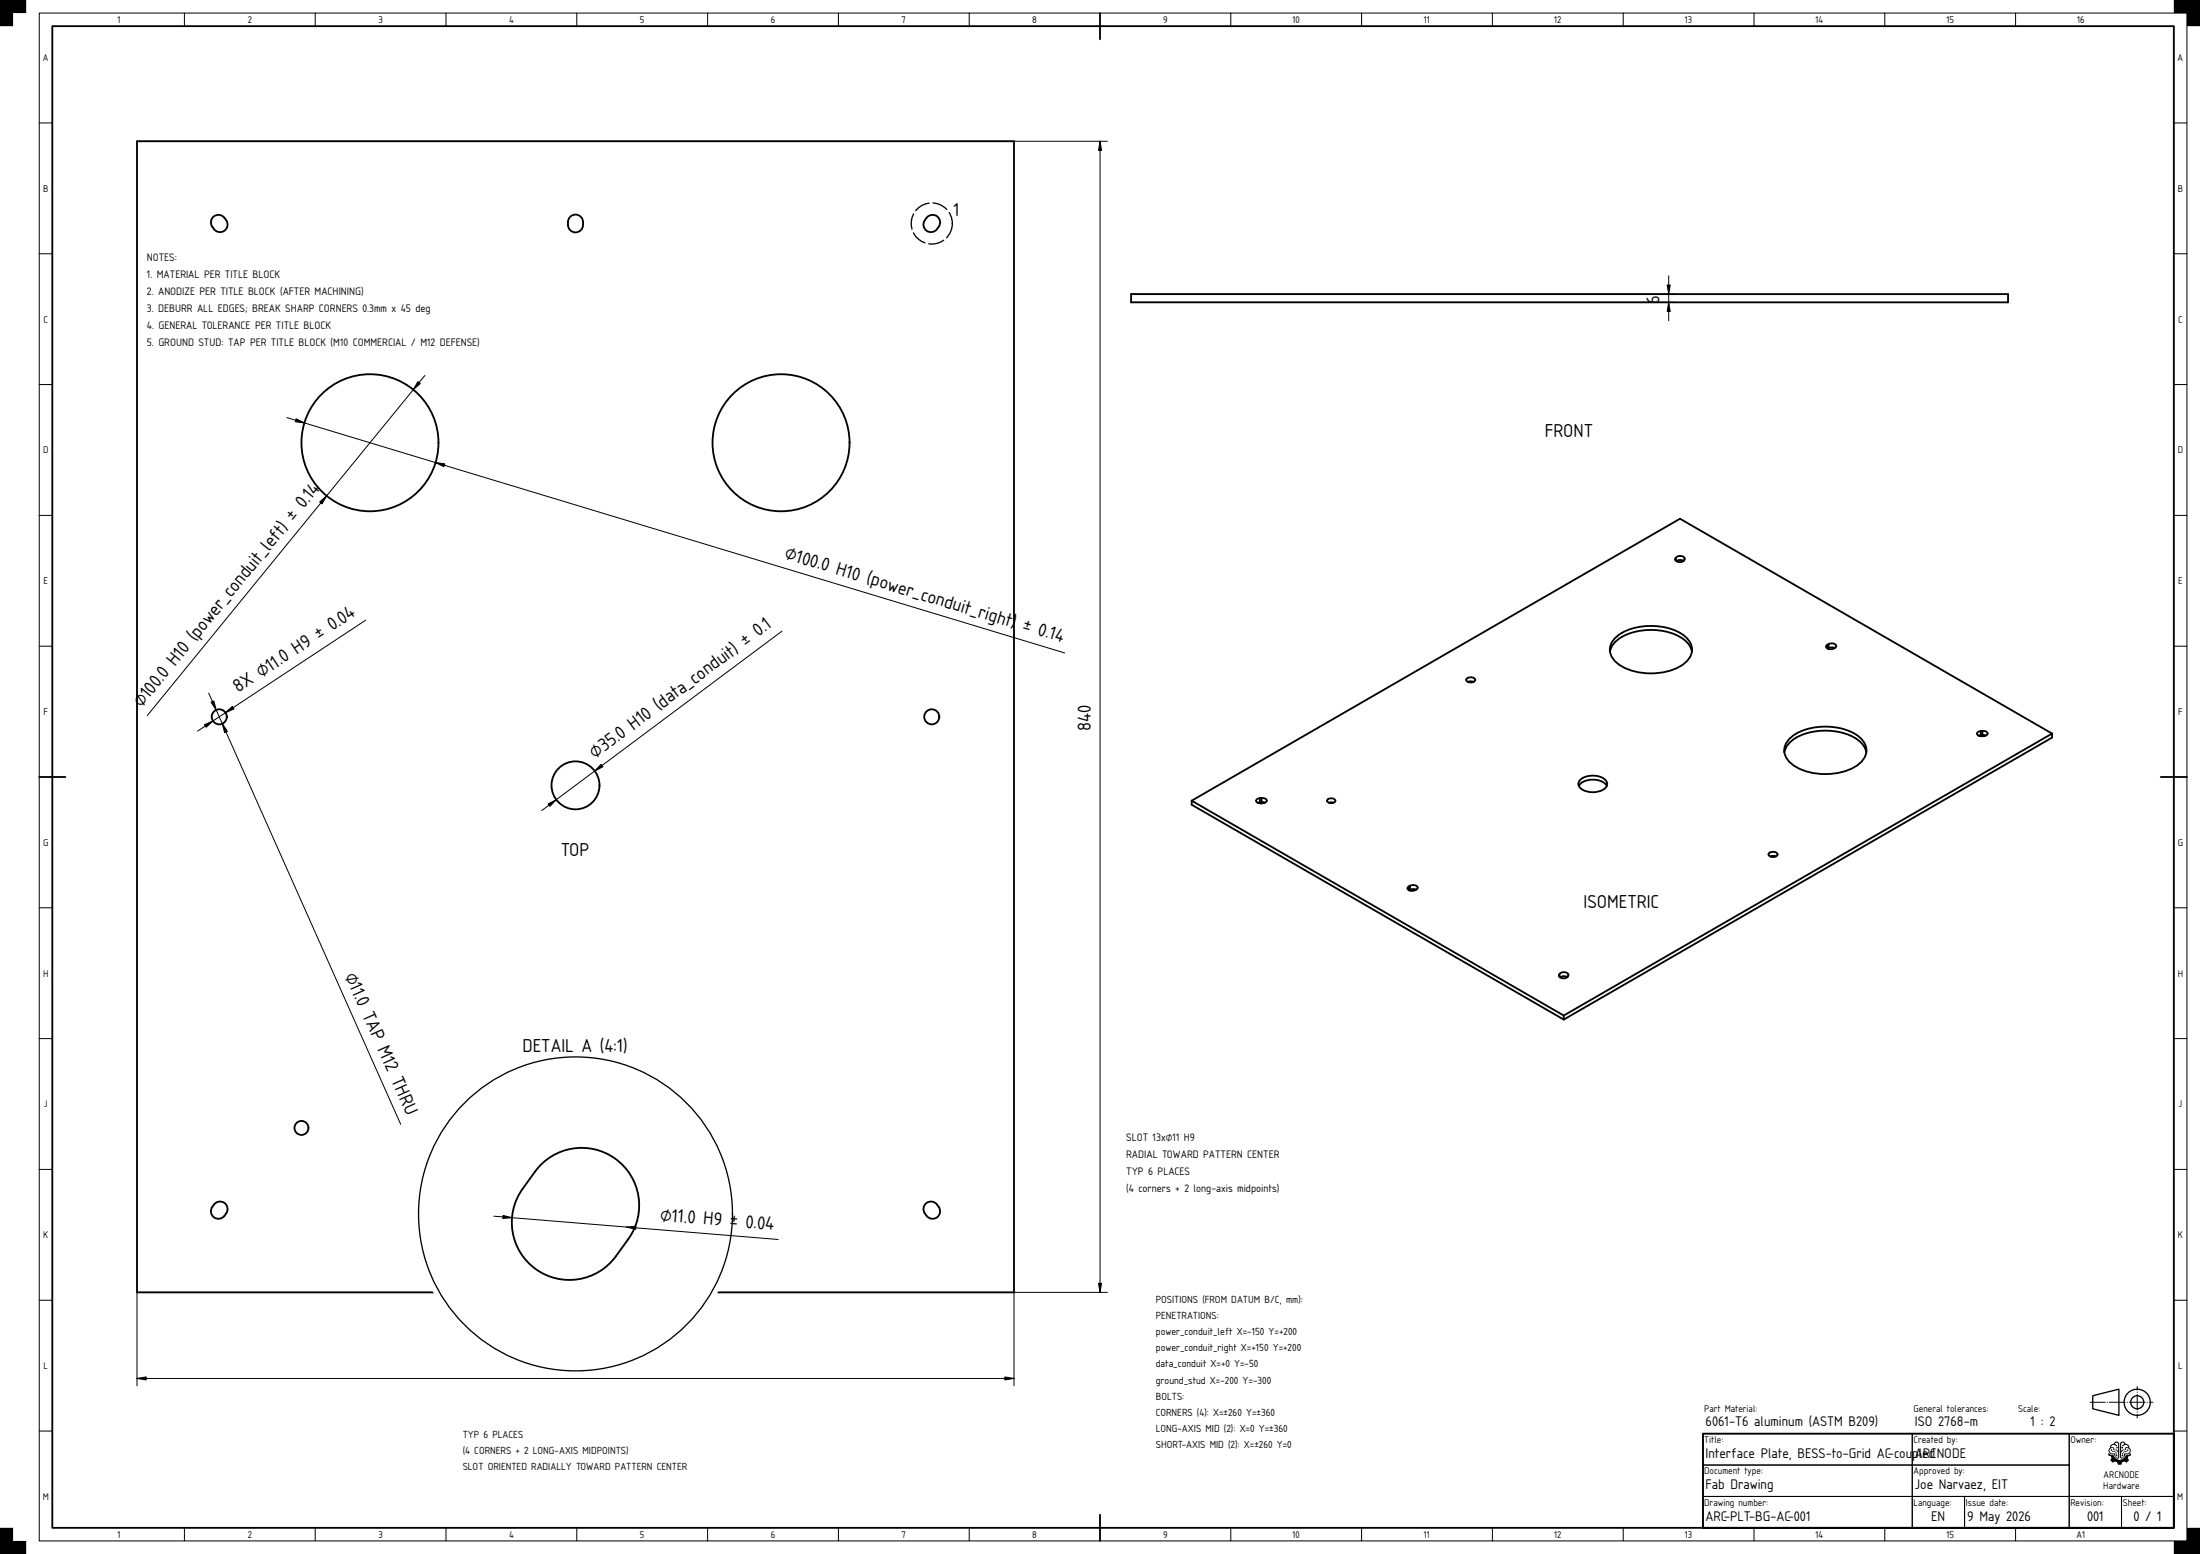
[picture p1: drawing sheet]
<svg xmlns="http://www.w3.org/2000/svg" width="841mm" height="594mm" viewBox="0 0 841 594" stroke-linecap="round" stroke-linejoin="round" font-family="sans-serif">
<path d="M20 10h811v574h-811zM420.5 5v10M15 297h10M826 297h10M651 548h180v36h-180zM420.5 579v10" fill="none" stroke="#000" stroke-width=".7"/>
<g fill="none" stroke="#000" stroke-width=".38">
<path d="M15 5h821v584h-821zM70.5 5v5M120.5 5v5M170.5 5v5M220.5 5v5M270.5 5v5M320.5 5v5M370.5 5v5M470.5 5v5M520.5 5v5M570.5 5v5M620.5 5v5"/>
<path d="M670.5 5v5M720.5 5v5M770.5 5v5M15 47h5M831 47h5M15 97h5M831 97h5M15 147h5M831 147h5M15 197h5M831 197h5M15 247h5"/>
<path d="M831 247h5M15 347h5M831 347h5M15 397h5M831 397h5M15 447h5M831 447h5M15 497h5M831 497h5M15 547h5M651 548h80v12h-80zM731 548h60v12h-60z"/>
<path d="M791 548h40v24h-40zM831 547h5M651 572h80v12h-80zM651 560h80v12h-80zM731 572h20v12h-20zM731 560h60v12h-60zM751 572h40v12h-40zM791 572h20v12h-20zM811 572h20v12h-20zM70.5 584v5M120.5 584v5M170.5 584v5"/>
<path d="M220.5 584v5M270.5 584v5M320.5 584v5M370.5 584v5M470.5 584v5M520.5 584v5M570.5 584v5M620.5 584v5M670.5 584v5M720.5 584v5M770.5 584v5"/>
</g>
<path d="M0 0h10v5h-5v5h-5zM831 0h10v10h-5v-5h-5zM0 584h5v5h5v5h-10zM831 589h5v-5h5v10h-10z" fill="#000"/>
<g fill="none" stroke="#000" stroke-width=".5">
<path d="M800 533.5l10-2.5v10l-10-2.5z"/>
<circle cx="817" cy="536" r="5"/>
<circle cx="817" cy="536" r="2.5"/>
</g>
<path d="M799 536h24" fill="none" stroke="#000" stroke-width=".38" stroke-dasharray="6 .7 .1 .7" stroke-dashoffset=".2"/>
<path d="M817 542v-12" fill="none" stroke="#000" stroke-width=".38" stroke-dasharray="6 .7 .1 .7" stroke-dashoffset="4.6"/>
<g fill="#000">
<path d="M806.9 552.3l-.3 .8a2.02 2.02 0 0 0 .2 2.7l1.5 .1a1.2 1.2 0 0 0 .4 1.3 1.2 1.2 0 0 0 1.3 .1l.1-5.1a1.09 1.09 0 0 0-.9-1.2 1.09 1.09 0 0 0-1.2 .9zM807.1 552.7a1.21 1.21 0 0 1 1.9 .2l.2-.5-.7-.4a.63 .63 0 0 1 .8-.6 .63 .63 0 0 1 .4 .9v1l-.5-.2-.2 .4h.7v1.1l-.5-.5h-1a.76 .76 0 0 0-.3-.9 .76 .76 0 0 0-.9 0zM806.7 553.8l.2-.1a.57 .57 0 0 1 .6-.2 .57 .57 0 0 1 .4 .4v.4h1l.8 .8v1.9a.64 .64 0 0 1-1.1-.4v-1a1.48 1.48 0 0 1-2.1-1.5zM806.9 554.1l.6 .8h.9a1.05 1.05 0 0 1 .5 1.6h.5a1.53 1.53 0 0 0-1.8-1.8l-.3-.7zM806 555.5v.8l.3 .1a.88 .88 0 0 1 1 1h-.1a.82 .82 0 0 0-.3 1 .82 .82 0 0 0 1 .5l.6-.4a1.12 1.12 0 0 1 1.1 1.3l1.4-.1a.98 .98 0 0 1 1.4-1 .87 .87 0 0 0 1.4-.5v-.1a1 1 0 0 1-.4-1.2 1 1 0 0 1 1.2-.6v-.8l-.8 .6-1.1 .2a2.5 2.5 0 0 1-2.4 1.8 2.5 2.5 0 0 1-2.4-1.8 1.89 1.89 0 0 1-1.9-.8z" fill-rule="evenodd"/>
<path d="M810.8 551.3a1.16 1.16 0 0 1 1.8 .6 1.49 1.49 0 0 1 1.4 1.6 1.53 1.53 0 0 1 .2 1.9 1.53 1.53 0 0 1-1.9 .5 1.2 1.2 0 0 1-.4 1.3 1.2 1.2 0 0 1-1.4 .1v-5.4zM811.1 551.5l-.2 1.8 .5-.2 .2 .4h-.7v1.1l.5-.5h1a.76 .76 0 0 1 .2-.9 .76 .76 0 0 1 1 0 1.1 1.1 0 0 0-.9-.9 1.1 1.1 0 0 0-1.2 .6l-.2-.5 .8-.5-.5-.5zM811.7 554.3l-.8 .8v1.9a.65 .65 0 0 0 1-.4v-1a1.48 1.48 0 0 0 2.2-1.5l-.4-.4a.57 .57 0 0 0-.6-.2 .57 .57 0 0 0-.4 .4v.4zM812 554.7h.9l.4-.7 .3 .1-.5 .8h-1a1.05 1.05 0 0 0-.5 1.6h-.5l.1-.3a1.25 1.25 0 0 1 .8-1.5zM806 555.5l.8 .6 1.1 .2a2.5 2.5 0 0 0 2.4 1.8 2.5 2.5 0 0 0 2.4-1.8 1.88 1.88 0 0 0 1.9-.8v.8l-.4 .1a.88 .88 0 0 0-.9 1 .82 .82 0 0 1 .3 1 .82 .82 0 0 1-.9 .5l-.6-.4a1.13 1.13 0 0 0-1.2 1.3l-1.3-.1a.98 .98 0 0 0-1.4-1 .87 .87 0 0 1-1.4-.5l-.1-.1a1 1 0 0 0 .5-1.2 1 1 0 0 0-1.2-.6z" fill-rule="evenodd"/>
</g>
<g fill="#fff">
<path d="M52.4 54h335.2v440h-335.2z" fill-rule="evenodd"/>
<path d="M81.3 83.1a3.4 3.4 0 0 1 4.6 .1 3.4 3.4 0 0 1 .4 4.5 3.2 3.2 0 0 1-5.5-1.6l-.1-1.9z" fill-rule="evenodd"/>
<path d="M354.6 82.8a2.97 2.97 0 0 1 4.2 .5 2.97 2.97 0 0 1-.6 4.2 2.96 2.96 0 0 1-4.5 .3 2.96 2.96 0 0 1 .5-4.5z" fill-rule="evenodd"/>
<path d="M82.2 460a2.97 2.97 0 0 1 4.3 .5 2.97 2.97 0 0 1-.7 4.2 2.96 2.96 0 0 1-4.5 .2 2.96 2.96 0 0 1 .5-4.4z" fill-rule="evenodd"/>
<path d="M218.2 459.8a3 3 0 0 1 3.5-.1 3 3 0 0 1 1.2 3.4 2.96 2.96 0 0 1-3.5 2.8 2.96 2.96 0 0 1-2.3-3.9l.3-1.2z" fill-rule="evenodd"/>
<path d="M218.2 82.7a3 3 0 0 1 3.5-.1 3 3 0 0 1 1.2 3.4 2.96 2.96 0 0 1-3.5 2.8 2.96 2.96 0 0 1-2.3-3.9l.3-1.3z" fill-rule="evenodd"/>
<path d="M353.7 460.3a3.4 3.4 0 0 1 4.6 0 3.4 3.4 0 0 1 .4 4.6 3.2 3.2 0 0 1-5.5-1.6l-.2-1.3z" fill-rule="evenodd"/>
<circle cx="141.4" cy="169.2" r="26.2"/>
<circle cx="298.6" cy="169.2" r="26.2"/>
<circle cx="220" cy="300.2" r="9.2"/>
<circle cx="356.2" cy="274" r="2.88"/>
<circle cx="83.8" cy="274" r="2.88"/>
<circle cx="115.2" cy="431.1" r="2.67"/>
</g>
<circle cx="356.2" cy="85.4" r="7.9" fill="none" stroke="#000" stroke-width=".5" stroke-dasharray="6 1.5"/>
<g fill="none" stroke="#000" stroke-width=".7">
<path d="M52.4 54h335.2v440h-335.2zM81.3 83.1a3.4 3.4 0 0 1 4.6 .1 3.4 3.4 0 0 1 .4 4.5 3.2 3.2 0 0 1-5.5-1.6l-.1-1.9zM218.2 82.7a3 3 0 0 1 3.5-.1 3 3 0 0 1 1.2 3.4 2.96 2.96 0 0 1-3.5 2.8 2.96 2.96 0 0 1-2.3-3.9l.3-1.3zM354.6 82.8a2.97 2.97 0 0 1 4.2 .5 2.97 2.97 0 0 1-.6 4.2 2.96 2.96 0 0 1-4.5 .3 2.96 2.96 0 0 1 .5-4.5zM82.2 460a2.97 2.97 0 0 1 4.3 .5 2.97 2.97 0 0 1-.7 4.2 2.96 2.96 0 0 1-4.5 .2 2.96 2.96 0 0 1 .5-4.4zM218.2 459.8a3 3 0 0 1 3.5-.1 3 3 0 0 1 1.2 3.4 2.96 2.96 0 0 1-3.5 2.8 2.96 2.96 0 0 1-2.3-3.9l.3-1.2zM353.7 460.3a3.4 3.4 0 0 1 4.6 0 3.4 3.4 0 0 1 .4 4.6 3.2 3.2 0 0 1-5.5-1.6l-.2-1.3z"/>
<circle cx="141.4" cy="169.2" r="26.2"/>
<circle cx="298.6" cy="169.2" r="26.2"/>
<circle cx="83.8" cy="274" r="2.88"/>
<circle cx="356.2" cy="274" r="2.88"/>
<circle cx="220" cy="300.2" r="9.2"/>
<circle cx="115.2" cy="431.1" r="2.67"/>
</g>
<path d="M52.4 54h370.9M420.5 54v440M109.7 159.6l297.3 90M162.4 143.5l-106.1 130M139.8 237.1l-64.2 42.3M298.9 241.3l-91.9 68.6M79.8 265l73.4 164.7M387.6 494v35.7M423.3 494h-370.9v35.7M52.4 526.9h335.2" fill="none" stroke="#000" stroke-width=".38"/>
<g fill="#000" stroke="#000" stroke-width=".38">
<path d="M420.5 54l.6 3.5h-1.2zM159.8 145.9l.9 .7-2.7 2.3zM113.2 160.1l3.2 1.6-3.6-.5zM166.5 176.8l3.5 .5-.3 1.1zM122.2 191.9l2.7-2.4-1.8 3.1zM78.2 277l3.2-1.4-2.6 2.4zM80.7 268.4l1-.5 .9 3.5zM85 276.6l1.9 3-1 .5zM86.2 272.4l2.6-2.4 .7 1zM229.8 292.1l.7 1-3.2 1.6zM209.5 307.3l3.2-1.6-2.5 2.5zM419.9 490.5h1.2l-.6 3.5z"/>
<path d="M52.4 526.9l3.5-.6v1.2zM384.1 526.3l3.5 .6-3.5 .6z"/>
</g>
<path d="M432.4 112.4h335.2v3.2h-335.2z" fill-rule="evenodd" fill="#fff"/>
<path d="M432.4 112.4h335.2v3.2h-335.2z" fill="none" stroke="#000" stroke-width=".7"/>
<path d="M432.4 112.4h208.3M432.4 115.6h208.3M637.9 105.4v17.2" fill="none" stroke="#000" stroke-width=".38"/>
<path d="M637.3 108.9h1.2l-.6 3.5zM637.9 115.6l.6 3.5h-1.2z" fill="#000" stroke="#000" stroke-width=".38"/>
<g fill="#fff">
<path d="M455.5 306.1l186.7-107.8 142.3 82.1v1.5l-186.7 107.8-142.3-82.1z" fill-rule="evenodd"/>
<path d="M455.5 306.1l186.7-107.8 142.3 82.1-186.7 107.8z" fill-rule="evenodd"/>
<path d="M617.5 243.8a22.6 22.6 0 0 1 21-3.5 10.7 10.7 0 0 1 8.2 7.1 6.8 6.8 0 0 1-3.8 6.9 23.8 23.8 0 0 1-24.6-.7 6.1 6.1 0 0 1-.8-9.8z" fill-rule="evenodd"/>
<path d="M684.2 282.3a22.6 22.6 0 0 1 21-3.5 10.7 10.7 0 0 1 8.2 7.1 6.8 6.8 0 0 1-3.8 6.9 23.8 23.8 0 0 1-24.6-.7 6.1 6.1 0 0 1-.8-9.8z" fill-rule="evenodd"/>
<path d="M684.4 283.6a23.2 23.2 0 0 1 22.7-2.5 9.7 9.7 0 0 1 6.3 6.5 10 10 0 0 1-7.6 7 23.8 23.8 0 0 1-20.8-2.5 5.9 5.9 0 0 1-2.7-5.2l.6-1.4z" fill-rule="evenodd"/>
<path d="M617.7 245.1a23.2 23.2 0 0 1 22.8-2.5 9.7 9.7 0 0 1 6.3 6.5 10 10 0 0 1-7.7 7 23.7 23.7 0 0 1-20.8-2.5 5.9 5.9 0 0 1-2.7-5.2l.6-1.4z" fill-rule="evenodd"/>
<path d="M597.8 388.2l186.7-107.8v1.5l-186.7 107.8z" fill-rule="evenodd"/>
<path d="M455.5 306.1l142.3 82.1v1.5l-142.3-82.1z" fill-rule="evenodd"/>
<path d="M604.1 298.1a7.7 7.7 0 0 1 10 .5 2.45 2.45 0 0 1-1.8 3.5 7.3 7.3 0 0 1-8.7-1.7l-.2-1.2z" fill-rule="evenodd"/>
<path d="M617.5 243.8a22.6 22.6 0 0 1 21-3.5 10.7 10.7 0 0 1 8.2 7.1l.1 1.7a10.2 10.2 0 0 0-7.6-7 23.2 23.2 0 0 0-21.5 3l-1.5 1.9-.7 2.1a6 6 0 0 1 2-5.3z" fill-rule="evenodd"/>
<path d="M684.2 282.3a22.6 22.6 0 0 1 21-3.5 10.7 10.7 0 0 1 8.2 7.1v1.7a10.2 10.2 0 0 0-7.5-7 23.2 23.2 0 0 0-21.5 3l-1.5 1.9-.8 2.1a5.9 5.9 0 0 1 2.1-5.3z" fill-rule="evenodd"/>
<path d="M604.3 299.5a7.8 7.8 0 0 1 9.7 .5l.2 .4a7.3 7.3 0 0 1-9.4 1.4 1.59 1.59 0 0 1-1.1-1.7z" fill-rule="evenodd"/>
<path d="M604.1 298.1a7.7 7.7 0 0 1 10 .5l.3 1-.2 .8a7 7 0 0 0-8-2l-1.6 .8-1 1.2-.2-1.2z" fill-rule="evenodd"/>
<path d="M480.4 305.6a2.58 2.58 0 0 1 3.9 .4 2.56 2.56 0 0 1-4.1 .1z" fill-rule="evenodd"/>
<path d="M756 279.9a2.58 2.58 0 0 1 3.8 .5 2.56 2.56 0 0 1-4.1 0z" fill-rule="evenodd"/>
<path d="M698.3 246.7a2.38 2.38 0 0 1 3.7 .2 2.27 2.27 0 0 1-3.9 .3z" fill-rule="evenodd"/>
<path d="M538.3 339.1a2.38 2.38 0 0 1 3.6 .2 2.27 2.27 0 0 1-3.9 .2z" fill-rule="evenodd"/>
<path d="M640.7 213.1a1.95 1.95 0 0 1 3.3 .6 1.86 1.86 0 0 1-1.8 1.2 1.86 1.86 0 0 1-1.7-1.2z" fill-rule="evenodd"/>
<path d="M596.3 372.2a1.95 1.95 0 0 1 3.2 .6 1.86 1.86 0 0 1-1.7 1.2 1.86 1.86 0 0 1-1.8-1.2z" fill-rule="evenodd"/>
<path d="M560.7 259.4a2.15 2.15 0 0 1 3.2 .5 1.99 1.99 0 0 1-3.4 0z" fill-rule="evenodd"/>
<path d="M676.3 326.1a2.15 2.15 0 0 1 3.2 .5 1.99 1.99 0 0 1-3.4 0z" fill-rule="evenodd"/>
<path d="M640.7 213.1a1.95 1.95 0 0 1 3.3 .6l-.4 .7a3.3 3.3 0 0 0-2.9 0z" fill-rule="evenodd"/>
<path d="M596.3 372.2a1.95 1.95 0 0 1 3.2 .6l-.3 .7a3.3 3.3 0 0 0-3 0z" fill-rule="evenodd"/>
<path d="M560.7 259.4a2.15 2.15 0 0 1 3.2 .5l-.1 .4a.86 .86 0 0 1-1.3 .1h-.5a.82 .82 0 0 1-1.2 .1 .82 .82 0 0 1-.1-1.1z" fill-rule="evenodd"/>
<path d="M676.3 326.1a2.15 2.15 0 0 1 3.2 .5l-.2 .4a.86 .86 0 0 1-1.3 .1h-.5a.82 .82 0 0 1-1.1 .1 .82 .82 0 0 1-.1-1.1z" fill-rule="evenodd"/>
<path d="M507.5 305.6a1.99 1.99 0 0 1 3 .5 1.85 1.85 0 0 1-3.2 0z" fill-rule="evenodd"/>
<path d="M507.5 305.6a1.99 1.99 0 0 1 3 .5l-.7 .7-1.1-.1a.82 .82 0 0 1-1.1 0 .82 .82 0 0 1-.1-1.1z" fill-rule="evenodd"/>
<path d="M699 246.2a2.16 2.16 0 0 1 3 .7l-.3 .5a.88 .88 0 0 1-1.3 .1l-1.4 .2z" fill-rule="evenodd"/>
<path d="M539 338.6a2.16 2.16 0 0 1 2.9 .7l-.2 .5a.88 .88 0 0 1-1.3 0l-1.4 .3z" fill-rule="evenodd"/>
<path d="M757.8 279.4a1.26 1.26 0 0 1 1.4 .1 1.26 1.26 0 0 1 .5 1.3l-.5 .3-1.4-.2z" fill-rule="evenodd"/>
<path d="M482.3 305a1.26 1.26 0 0 1 1.3 .1 1.26 1.26 0 0 1 .5 1.4l-.5 .3-1.3-.2z" fill-rule="evenodd"/>
<path d="M480.4 305.6l1.2-.5v1.5a.8 .8 0 0 1-1.1 .1 .8 .8 0 0 1-.1-1.1z" fill-rule="evenodd"/>
<path d="M756 279.9l1.2-.5v1.6a.8 .8 0 0 1-1.1 0 .8 .8 0 0 1-.1-1.1z" fill-rule="evenodd"/>
<path d="M640.8 214.5a2.58 2.58 0 0 1 2.8-.1 2.58 2.58 0 0 1-2.8 .1z" fill-rule="evenodd"/>
<path d="M596.4 373.6a2.58 2.58 0 0 1 2.8-.1 2.58 2.58 0 0 1-2.8 .1z" fill-rule="evenodd"/>
<path d="M538.7 340.3l1.2-.4 1.4 .2-1.2 .4z" fill-rule="evenodd"/>
<path d="M698.7 247.9l1.2-.4 1.4 .2-1.2 .4z" fill-rule="evenodd"/>
<path d="M480.8 306.9l1.8-.3 1 .2-1.8 .3z" fill-rule="evenodd"/>
<path d="M756.4 281.2l1.8-.3 1 .2-1.8 .3z" fill-rule="evenodd"/>
<path d="M481.6 305.1l.7-.1v1.6h-.7z" fill-rule="evenodd"/>
<path d="M757.2 279.4h.6v1.5l-.6 .1z" fill-rule="evenodd"/>
<path d="M676.7 327.4l.8-.3 1.4 .3-.9 .2z" fill-rule="evenodd"/>
<path d="M561.1 260.6l.9-.2 1.3 .2-1.3 .3z" fill-rule="evenodd"/>
<path d="M698.6 246.5l.4-.3v1.5l-.3 .2z" fill-rule="evenodd"/>
<path d="M538.6 338.8l.4-.2v1.5l-.3 .2z" fill-rule="evenodd"/>
<path d="M698.3 246.7l.3-.2v1.4l-.5-.5z" fill-rule="evenodd"/>
<path d="M538.3 339.1l.3-.3v1.5l-.6-.8z" fill-rule="evenodd"/>
<path d="M508 306.8h1.8z" fill-rule="evenodd"/>
<path d="M596.1 372.4v.9z" fill-rule="evenodd"/>
<path d="M640.6 213.3v.9z" fill-rule="evenodd"/>
<path d="M596 372.8v.3z" fill-rule="evenodd"/>
<path d="M640.5 213.7v.3z" fill-rule="evenodd"/>
</g>
<g fill="none" stroke="#000" stroke-width=".7">
<path d="M640.5 213.7v.3M640.6 213.3a1.91 1.91 0 0 1 1.8-.9 1.91 1.91 0 0 1 1.6 1.3 1.9 1.9 0 0 1-1.8 1.2 1.9 1.9 0 0 1-1.7-1.2M640.6 213.3l-.1 .4M640.6 213.3v.9M643.6 214.4a2.58 2.58 0 0 0-2.8 .1M560.7 259.4a2.15 2.15 0 0 1 3.2 .5 2 2 0 0 1-3.4 0zM615.5 249.1a10.3 10.3 0 0 1 7.8-7.1 24.1 24.1 0 0 1 20.3 2.4l2.2 2.2 1 2.5M617.5 243.8a22.6 22.6 0 0 1 21-3.5 10.7 10.7 0 0 1 8.2 7.1 7.5 7.5 0 0 1-5.1 7.7 24 24 0 0 1-23.2-1.4 6.1 6.1 0 0 1-.9-9.9zM698.6 246.5v1.4M699 246.2a2.16 2.16 0 0 1 3 .7 2.28 2.28 0 0 1-3.9 .3l.5-.7M699 246.2l-.4 .3M699 247.7l-.3 .2"/>
<path d="M699 246.2v1.5M701.3 247.7l-.9-.2-1.4 .2M561.1 260.6l.9-.2 1.3 .2M757.2 279.4v1.6M757.8 279.4a1.44 1.44 0 0 1 2 1.3 2.64 2.64 0 0 1-4.1-.3l.3-.5 1.2-.5M757.8 279.4h-.6M757.8 279.4v1.5M604.1 298.1a7.7 7.7 0 0 1 10 .5 2.76 2.76 0 0 1-2.4 3.8 7.5 7.5 0 0 1-8-1.6l-.3-1.6zM682.1 287.6a10.3 10.3 0 0 1 7.9-7.1 24.1 24.1 0 0 1 20.3 2.3l2.1 2.3 1 2.5M684.2 282.3a22.6 22.6 0 0 1 21-3.5 10.7 10.7 0 0 1 8.2 7.1 7.5 7.5 0 0 1-5.1 7.6 24 24 0 0 1-23.2-1.3 6.1 6.1 0 0 1-.9-9.9zM757.2 281l-.8 .2M757.8 280.9l1.4 .2"/>
<path d="M757.8 280.9l-.6 .1M784.5 280.4l-142.3-82.1-186.7 107.8M784.5 280.4l-186.7 107.8M784.5 280.4v1.5l-186.7 107.8M455.5 306.1v1.5l142.3 82.1M455.5 306.1l142.3 82.1M481.6 306.6l-.8 .3M481.6 305.1v1.5M482.3 305a1.44 1.44 0 0 1 1.9 1.3 2.64 2.64 0 0 1-4-.2l.2-.5 1.2-.5M482.3 306.6l1.3 .2M482.3 305l-.7 .1M482.3 306.6h-.7"/>
<path d="M482.3 305v1.6M507.5 305.6a1.99 1.99 0 0 1 3 .5 1.85 1.85 0 0 1-3.2 0zM508 306.8h1.8M603.6 300.4a7.2 7.2 0 0 1 9.5-1.3l1.1 1.3M538.6 338.8v1.5M539 338.6a2.16 2.16 0 0 1 2.9 .7 2.28 2.28 0 0 1-3.9 .2l.6-.7M539 338.6l-.4 .2M539 338.6v1.5M676.3 326.1a2.15 2.15 0 0 1 3.2 .5 2 2 0 0 1-3.4 0zM676.7 327.4l.8-.3 1.4 .3M539 340.1l-.3 .2M541.3 340.1l-.9-.3-1.4 .3"/>
<path d="M596 372.8v.3M596.1 372.4a1.91 1.91 0 0 1 1.8-.9 1.91 1.91 0 0 1 1.6 1.3 1.9 1.9 0 0 1-1.7 1.2 1.9 1.9 0 0 1-1.8-1.2M596.1 372.4l-.1 .4M596.1 372.4v.9M599.2 373.5a2.58 2.58 0 0 0-2.8 .1M597.8 388.2v1.5"/>
</g>
<g fill="#fff">
<path d="M207 445a22 22 0 0 1 29.7-.9 22 22 0 0 1 3.5 29.5 42.2 42.2 0 0 1-8.5 10.6 22 22 0 0 1-29.1-.9 22 22 0 0 1-2.8-28.9l4.7-6.5z" fill-rule="evenodd"/>
<circle cx="220" cy="464" r="60.6"/>
</g>
<g fill="none" stroke="#000" stroke-width=".7">
<path d="M207 445a22 22 0 0 1 29.7-.9 22 22 0 0 1 3.5 29.5 42.2 42.2 0 0 1-8.5 10.6 22 22 0 0 1-29.1-.9 22 22 0 0 1-2.8-28.9l4.7-6.5z"/>
<circle cx="220" cy="464" r="60.6"/>
</g>
<path d="M158.4 464a61.6 61.6 0 0 1 123.2 0 61.6 61.6 0 0 1-123.2 0zM159.7 464a60.3 60.3 0 0 1 120.6 0 60.3 60.3 0 0 1-120.6 0z" fill-rule="evenodd" fill="#fff" stroke="#fff" stroke-width="1"/>
<circle cx="220" cy="464" r="60" fill="none" stroke="#000" stroke-width=".5"/>
<path d="M188.8 464.9l108.7 8.9" fill="none" stroke="#000" stroke-width=".38"/>
<path d="M192.3 464.6l3.4 .8-3.5 .3zM239.6 469l3.5-.3-.1 1.2z" fill="#000" stroke="#000" stroke-width=".38"/>
<g font-size="6.7">
<text x="364.4" y="82.7">1</text>
<text x="634.4" y="116.2" transform="rotate(-90 634.4 116.2)">6</text>
<text x="590.6" y="167.2">FRONT</text>
<text x="299.6" y="213.5" transform="rotate(17 299.6 213.5)">⌀100.0 H10 (power_conduit_right) ± 0.14</text>
<text x="91" y="265.1" transform="rotate(-33 91 265.1)">8X ⌀11.0 H9 ± 0.04</text>
<text x="54.1" y="270.7" transform="rotate(-51 54.1 270.7)">⌀100.0 H10 (power_conduit_left) ± 0.14</text>
<text x="417" y="279.5" transform="rotate(-90 417 279.5)">840</text>
<text x="227.4" y="290.3" transform="rotate(-37 227.4 290.3)">⌀35.0 H10 (data_conduit) ± 0.1</text>
<text x="214.4" y="327.2">TOP</text>
<text x="605.4" y="347.2">ISOMETRIC</text>
<text x="131.7" y="372.9" transform="rotate(66 131.7 372.9)">⌀11.0 TAP M12 THRU</text>
<text x="199.7" y="402.2">DETAIL A (4:1)</text>
<text x="252.3" y="466.6" transform="rotate(5 252.3 466.6)">⌀11.0 H9 ± 0.04</text>
<text x="214.5" y="523.4">640</text>
</g>
<g font-size="5">
<text x="652" y="545.2">6061-T6 aluminum (ASTM B209)</text>
<text x="732" y="545.2">ISO 2768-m</text>
<text x="776.3" y="545.2">1 : 2</text>
<text x="652" y="557.2">Interface Plate, BESS-to-Grid AC-coupled</text>
<text x="732" y="557.2">ARCNODE</text>
<text x="652" y="569.2">Fab Drawing</text>
<text x="732" y="569.2">Joe Narvaez, EIT</text>
<text x="652" y="581.2">ARC-PLT-BG-AC-001</text>
<text x="738.3" y="581.2">EN</text>
<text x="752" y="581.2">9 May 2026</text>
<text x="797.8" y="581.2">001</text>
<text x="815.6" y="581.2">0 / 1</text>
</g>
<g font-size="3.9">
<text x="56.1" y="99.6">NOTES:</text>
<text x="56.1" y="106.1">1. MATERIAL PER TITLE BLOCK</text>
<text x="56.1" y="112.6">2. ANODIZE PER TITLE BLOCK (AFTER MACHINING)</text>
<text x="56.1" y="119.1">3. DEBURR ALL EDGES; BREAK SHARP CORNERS 0.3mm x 45 deg</text>
<text x="56.1" y="125.6">4. GENERAL TOLERANCE PER TITLE BLOCK</text>
<text x="56.1" y="132.1">5. GROUND STUD: TAP PER TITLE BLOCK (M10 COMMERCIAL / M12 DEFENSE)</text>
<text x="430.5" y="436.1">SLOT 13x⌀11 H9</text>
<text x="430.5" y="442.6">RADIAL TOWARD PATTERN CENTER</text>
<text x="430.5" y="449.1">TYP 6 PLACES</text>
<text x="430.5" y="455.6">(4 corners + 2 long-axis midpoints)</text>
</g>
<g font-size="3.7">
<text x="441.8" y="497.9">POSITIONS (FROM DATUM B/C, mm):</text>
<text x="441.8" y="504.1">PENETRATIONS:</text>
<text x="441.8" y="510.3">power_conduit_left X=-150 Y=+200</text>
<text x="441.8" y="516.5">power_conduit_right X=+150 Y=+200</text>
<text x="441.8" y="522.7">data_conduit X=+0 Y=-50</text>
<text x="441.8" y="528.9">ground_stud X=-200 Y=-300</text>
<text x="441.8" y="535.1">BOLTS:</text>
<text x="441.8" y="541.3">CORNERS (4): X=±260 Y=±360</text>
<text x="176.9" y="549.6">TYP 6 PLACES</text>
<text x="441.8" y="547.5">LONG-AXIS MID (2): X=0 Y=±360</text>
<text x="176.9" y="555.8">(4 CORNERS + 2 LONG-AXIS MIDPOINTS)</text>
<text x="441.8" y="553.7">SHORT-AXIS MID (2): X=±260 Y=0</text>
<text x="176.9" y="562">SLOT ORIENTED RADIALLY TOWARD PATTERN CENTER</text>
</g>
<g font-size="3.5">
<text x="44.9" y="8.8">1</text>
<text x="94.7" y="8.8">2</text>
<text x="144.7" y="8.8">3</text>
<text x="194.6" y="8.8">4</text>
<text x="244.6" y="8.8">5</text>
<text x="294.6" y="8.8">6</text>
<text x="344.7" y="8.8">7</text>
<text x="394.6" y="8.8">8</text>
<text x="444.6" y="8.8">9</text>
<text x="494.1" y="8.8">10</text>
<text x="544.3" y="8.8">11</text>
<text x="594.1" y="8.8">12</text>
<text x="644.1" y="8.8">13</text>
<text x="694" y="8.8">14</text>
<text x="744" y="8.8">15</text>
<text x="794" y="8.8">16</text>
<text x="16.4" y="23.3">A</text>
<text x="832.4" y="23.3">A</text>
<text x="16.5" y="73.3">B</text>
<text x="832.5" y="73.3">B</text>
<text x="16.6" y="123.3">C</text>
<text x="832.6" y="123.3">C</text>
<text x="16.5" y="173.3">D</text>
<text x="832.5" y="173.3">D</text>
<text x="16.6" y="223.3">E</text>
<text x="832.6" y="223.3">E</text>
<text x="16.6" y="273.3">F</text>
<text x="832.6" y="273.3">F</text>
<text x="16.5" y="323.3">G</text>
<text x="832.5" y="323.3">G</text>
<text x="16.5" y="373.3">H</text>
<text x="832.5" y="373.3">H</text>
<text x="16.8" y="423.3">J</text>
<text x="832.8" y="423.3">J</text>
<text x="16.5" y="473.3">K</text>
<text x="832.5" y="473.3">K</text>
<text x="16.6" y="523.3">L</text>
<text x="832.6" y="523.3">L</text>
<text x="651.5" y="539.6">Part Material:</text>
<text x="731.5" y="539.6">General tolerances:</text>
<text x="771.5" y="539.6">Scale:</text>
<text x="651.5" y="551.6">Title:</text>
<text x="731.5" y="551.6">Created by:</text>
<text x="791.5" y="551.6">Owner:</text>
<text x="651.5" y="563.6">Document type:</text>
<text x="731.5" y="563.6">Approved by:</text>
<text x="804" y="569">Hardware</text>
<text x="804.1" y="565">ARCNODE</text>
<text x="16.3" y="573.3">M</text>
<text x="651.5" y="575.6">Drawing number:</text>
<text x="731.5" y="575.6">Language:</text>
<text x="751.5" y="575.6">Issue date:</text>
<text x="791.5" y="575.6">Revision:</text>
<text x="811.5" y="575.6">Sheet:</text>
<text x="832.3" y="573.3">M</text>
<text x="44.9" y="587.8">1</text>
<text x="94.7" y="587.8">2</text>
<text x="144.7" y="587.8">3</text>
<text x="194.6" y="587.8">4</text>
<text x="244.6" y="587.8">5</text>
<text x="294.6" y="587.8">6</text>
<text x="344.7" y="587.8">7</text>
<text x="394.6" y="587.8">8</text>
<text x="444.6" y="587.8">9</text>
<text x="494.1" y="587.8">10</text>
<text x="544.3" y="587.8">11</text>
<text x="594.1" y="587.8">12</text>
<text x="644.1" y="587.8">13</text>
<text x="694" y="587.8">14</text>
<text x="744" y="587.8">15</text>
<text x="793.8" y="587.8">A1</text>
</g>
</svg>
